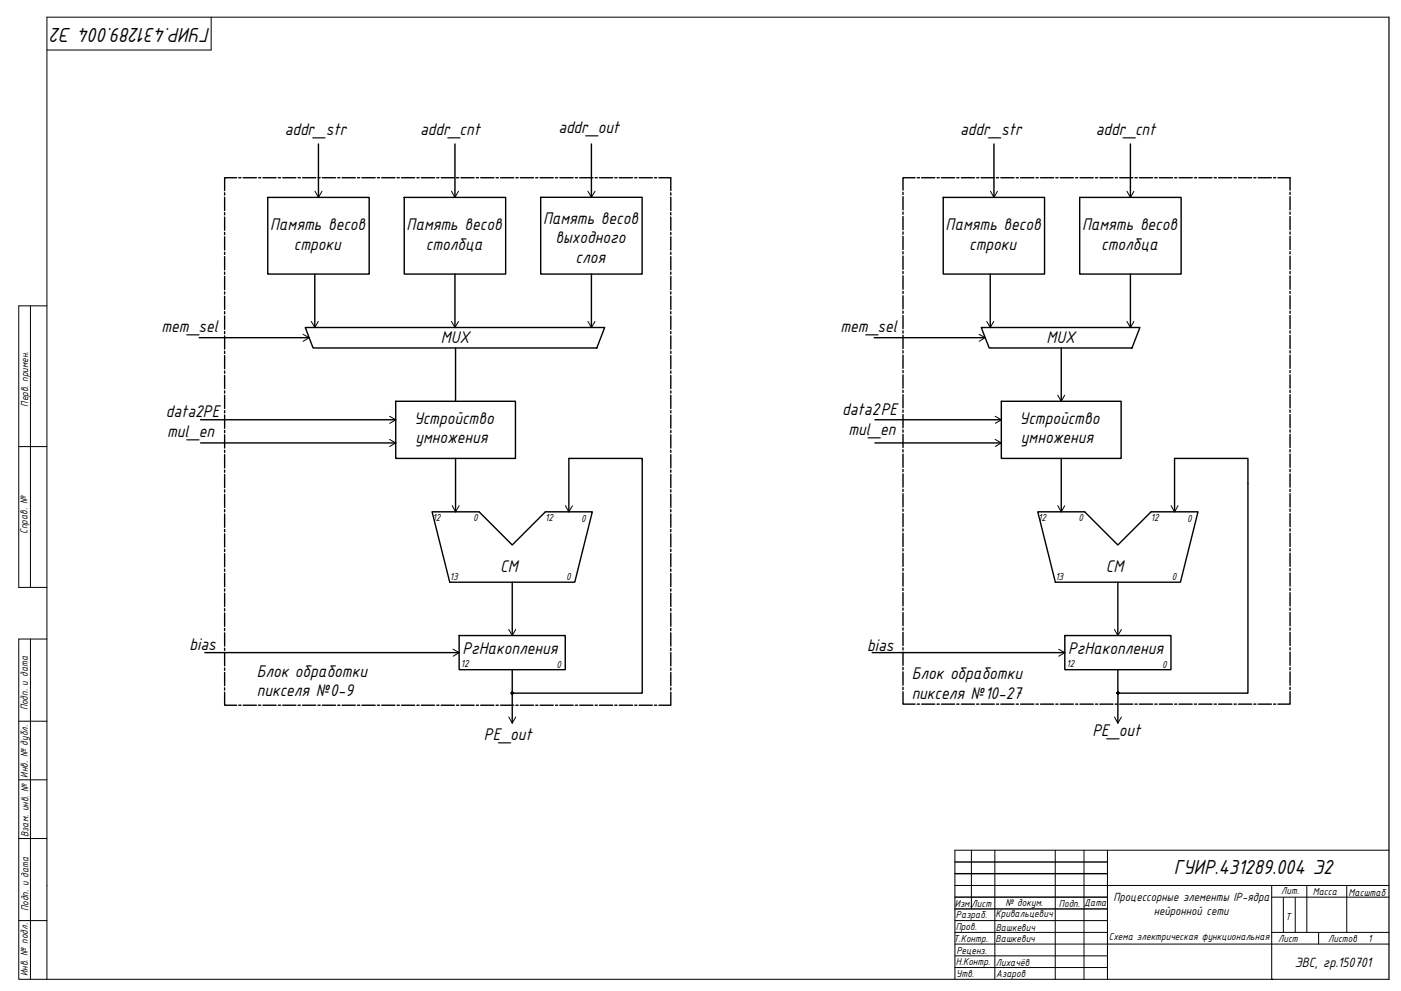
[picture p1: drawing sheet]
<svg xmlns="http://www.w3.org/2000/svg" width="594mm" height="420mm" viewBox="0 0 594 420" stroke-linecap="round" stroke-linejoin="round" font-family="sans-serif">
<g fill="none" stroke="#000" stroke-width=".42">
<path d="M89.5 7.3v13.9h-69.6M589 7.3h-569.1v407.9M12.9 129.7v119.3M19.9 129.7h-11.9v119.3h11.9M8 189.4h11.9M12.9 270.9v144.3M19.9 270.9h-11.9v144.3h581M8 305.8h11.9M8 330.6h11.9M8 355.5h11.9M404.9 375.4h184.1M411.9 360.5v24.9"/>
<path d="M421.9 360.5v54.7M447.5 360.5v54.7M459.7 360.5v54.7M469.6 360.5v54.7M539.2 375.4v39.8M554.1 375.4v19.9M571.1 375.4v19.9M589 360.5h-184.1v54.7M8 390.3h11.9M539.2 380.4h49.8M539.2 395.3h49.8M559.1 395.3v5"/>
<path d="M469.6 400.3h119.4"/>
</g>
<path d="M589 7.3v407.9" fill="none" stroke="#000" stroke-width=".51"/>
<path d="M404.9 395.3h64.7M404.9 390.3h64.7M544.2 380.6v14.7M549.2 380.6v14.7M404.9 400.3h64.7M404.9 410.2h64.7M404.9 405.3h64.7" fill="none" stroke="#000" stroke-width=".42"/>
<!-- layer: 0 -->
<circle cx="539.2" cy="415.2" r=".3" fill="#000"/>
<g fill="none" stroke="#000" stroke-width=".59">
<path d="M100.3 75.4h-5.1v5.4M101.3 75.4h.9M103.1 75.4h5.6M109.6 75.4h1M111.5 75.4h5.6M118 75.4h1M119.9 75.4h5.6M126.4 75.4h.9M128.3 75.4h5.6M134.8 75.4h1M135 61v22.7M136.7 75.4h5.6"/>
<path d="M143.2 75.4h.9M145.1 75.4h5.6M151.6 75.4h.9M153.5 75.4h5.6M160 75.4h1M161.9 75.4h5.6M168.4 75.4h.9M170.3 75.4h5.6M176.8 75.4h.9M178.6 75.4h5.7M185.2 75.4h.9M187.1 75.4h5.6"/>
<path d="M192.9 61v22.7M193.6 75.4h.9M195.5 75.4h5.5M202 75.4h.9M203.8 75.4h5.6M210.4 75.4h.9M212.3 75.4h5.5M218.8 75.4h.9M220.6 75.4h5.6M227.2 75.4h.9M229 75.4h5.6M235.5 75.4h1"/>
<path d="M237.4 75.4h5.6M244 75.4h.9M245.8 75.4h5.6M250.8 61v22.7M252.3 75.4h1M254.2 75.4h5.6M260.7 75.4h1M262.6 75.4h5.6M269.2 75.4h.9M271 75.4h5.6M277.5 75.4h1M279.4 75.4h5v5.4"/>
<path d="M388 75.4h-5.1v5.2M389 75.4h.9M390.8 75.4h5.6M397.3 75.4h1M399.2 75.4h5.6M405.7 75.4h1M407.6 75.4h5.6M414.1 75.4h1M416 75.4h5.6M421.5 61v22.7M422.5 75.4h1M424.4 75.4h5.6"/>
<path d="M430.9 75.4h.9M432.8 75.4h5.6M439.3 75.4h1M441.2 75.4h5.6M447.7 75.4h.9M449.6 75.4h5.6M456.1 75.4h.9M458 75.4h5.6M464.5 75.4h1M466.4 75.4h5.6M472.9 75.4h.9M474.8 75.4h5.6"/>
<path d="M479.3 61v22.7M481.3 75.4h.9M483.2 75.4h5.5M489.7 75.4h.9M491.6 75.4h5.6M498.1 75.4h.9M500 75.4h5.5M506.5 75.4h.9M508.3 75.4h5.6M514.9 75.4h.9M516.7 75.4h5.7M523.3 75.4h.9"/>
<path d="M525.1 75.4h5.6M531.7 75.4h.9M533.5 75.4h5.6M540 75.4h1M541.9 75.4h5.1v5.2M95.2 81.7v1M95.2 83.7v5.5M95.2 90.2v.9M95.2 92v5.6M95.2 98.6v.9M113.5 83.7h43v32.5h-43zM171.4 83.7h43v32.5h-43z"/>
<path d="M229.3 83.7h43v32.5h-43zM284.4 81.7v1M284.4 83.7v5.5M284.4 90.2v.9M284.4 92v5.6M284.4 98.6v.9M382.9 81.5v1M382.9 83.4v5.6M382.9 89.9v.9M382.9 91.8v5.6M382.9 98.3v1M400 83.7h42.9v32.5h-42.9z"/>
<path d="M457.8 83.7h43v32.5h-43zM547 81.5v1M547 83.4v5.6M547 89.9v.9M547 91.8v5.6M547 98.3v1M95.2 100.4v5.6M95.2 106.9v1M95.2 108.8v5.6M95.2 115.4v.9M95.2 117.2v5.6M133.5 116.2v22.7"/>
<path d="M192.9 116.2v22.7M250.8 116.2v22.7M284.4 100.4v5.6M284.4 106.9v1M284.4 108.8v5.6M284.4 115.4v.9M284.4 117.2v5.6M382.9 100.2v5.6M382.9 106.7v1M382.9 108.6v5.6M382.9 115.1v.9M382.9 117v5.6"/>
<path d="M419.9 116.2v22.7M479.3 116.2v22.7M547 100.2v5.6M547 106.7v1M547 108.6v5.6M547 115.1v.9M547 117v5.6M95.2 123.7v1M95.2 125.6v5.6M95.2 132.1v1M95.2 134v5.6M129.5 138.9h126.9l-3.3 8.6h-120.3z"/>
<path d="M284.4 123.7v1M284.4 125.6v5.6M284.4 132.1v1M284.4 134v5.6M382.9 123.5v1M382.9 125.4v5.6M382.9 131.9v.9M382.9 133.8v5.6M416.1 138.9h67.3l-3.4 8.6h-60.6zM547 123.5v1M547 125.4v5.6M547 131.9v.9"/>
<path d="M547 133.8v5.6M84.5 143.2h46.6M95.2 140.5v1M95.2 142.4v5.6M95.2 148.9v1M95.2 150.8v5.6M95.2 157.3v.9M95.2 159.2v5.6M193.2 147.5v22.6M284.4 140.5v1M284.4 142.4v5.6M284.4 148.9v1"/>
<path d="M284.4 150.8v5.6M284.4 157.3v.9M284.4 159.2v5.6M370.7 143.2h47M382.9 140.3v.9M382.9 142.2v5.6M382.9 148.7v.9M382.9 150.6v5.6M382.9 157.1v.9M382.9 159v5.5M450 147.5v22.6M547 140.3v.9"/>
<path d="M547 142.2v5.6M547 148.7v.9M547 150.6v5.6M547 157.1v.9M547 159v5.5M85 178h82.8M95.2 165.7v1M95.2 167.6v5.6M95.2 174.1v.9M95.2 176v5.6M167.8 170.1h50.8v24.3h-50.8zM284.4 165.7v1"/>
<path d="M284.4 167.6v5.6M284.4 174.1v.9M284.4 176v5.6M371 178h53.6M382.9 165.5v.9M382.9 167.3v5.6M382.9 173.9v.9M382.9 175.8v5.6M424.6 170.1h50.8v24.3h-50.8zM547 165.5v.9M547 167.3v5.6M547 173.9v.9"/>
<path d="M547 175.8v5.6M85 187.8h82.8M95.2 182.5v.9M95.2 184.4v5.5M95.2 190.9v.9M95.2 192.7v5.7M95.2 199.3v.9M193.2 194.4v22.6M284.4 182.5v.9M284.4 184.4v5.5M284.4 190.9v.9M284.4 192.7v5.7"/>
<path d="M284.4 199.3v.9M371 187.8h53.6M382.9 182.3v.9M382.9 184.2v5.5M382.9 190.7v.9M382.9 192.5v5.6M382.9 199.1v.9M450 194.4v22.6M547 182.3v.9M547 184.2v5.5M547 190.7v.9M547 192.5v5.6"/>
<path d="M547 199.1v.9M95.2 201.2v5.6M95.2 207.7v.9M95.2 209.6v5.5M95.2 216.1v.9M95.2 217.9v5.7M183.2 217h20l14 14.1 14.1-14.1h19.9l-7.5 29.8h-53zM241.2 217v-22.6h31.1v99.5h-55.1v-10M284.4 201.2v5.6M284.4 207.7v.9M284.4 209.6v5.5M284.4 216.1v.9"/>
<path d="M284.4 217.9v5.7M382.9 200.9v5.6M382.9 207.5v.9M382.9 209.3v5.6M382.9 215.9v.9M382.9 217.7v5.6M440.1 217h19.9l14 14.1 14.1-14.1h19.9l-7.5 29.8h-53zM498.1 217v-22.6h31.1v99.5h-55.2v-10M547 200.9v5.6M547 207.5v.9M547 209.3v5.6M547 215.9v.9"/>
<path d="M547 217.7v5.6M95.2 224.5v.9M95.2 226.4v5.5M95.2 232.9v.9M95.2 234.7v5.6M284.4 224.5v.9M284.4 226.4v5.5M284.4 232.9v.9M284.4 234.7v5.6M382.9 224.2v1M382.9 226.1v5.6M382.9 232.7v.9"/>
<path d="M382.9 234.5v5.6M547 224.2v1M547 226.1v5.6M547 232.7v.9M547 234.5v5.6M95.2 241.3v.9M95.2 243.1v5.6M95.2 249.7v.9M95.2 251.5v5.6M95.2 258.1v.9M95.2 259.9v5.6M217.2 246.8v22.7"/>
<path d="M284.4 241.3v.9M284.4 243.1v5.6M284.4 249.7v.9M284.4 251.5v5.6M284.4 258.1v.9M284.4 259.9v5.6M382.9 241v1M382.9 242.9v5.6M382.9 249.4v1M382.9 251.3v5.6M382.9 257.8v.9M382.9 259.7v5.6"/>
<path d="M474 246.8v22.7M547 241v1M547 242.9v5.6M547 249.4v1M547 251.3v5.6M547 257.8v.9M547 259.7v5.6M86.9 276.7h107.8M95.2 266.4v1M95.2 268.3v5.6M95.2 274.8v1M95.2 276.7v5.6"/>
<path d="M194.7 269.5h45v14.4h-45zM284.4 266.4v1M284.4 268.3v5.6M284.4 274.8v1M284.4 276.7v5.6M369.8 276.7h81.7M382.9 266.2v1M382.9 268.1v5.6M382.9 274.6v.9M382.9 276.5v5.6M451.5 269.5h45v14.4h-45zM547 266.2v1"/>
<path d="M547 268.1v5.6M547 274.6v.9M547 276.5v5.6M95.2 293.5v5.5h5.1M95.2 283.3v.9M95.2 285.1v5.6M95.2 291.6v1M101.3 299h.9M103.1 299h5.6M109.6 299h1M111.5 299h5.6M118 299h1"/>
<path d="M119.9 299h5.6M126.4 299h.9M128.3 299h5.6M134.8 299h1M136.7 299h5.6M143.2 299h.9M145.1 299h5.6M151.6 299h.9M153.5 299h5.6M160 299h1M161.9 299h5.6M168.4 299h.9"/>
<path d="M170.3 299h5.6M176.8 299h.9M178.6 299h5.7M185.2 299h.9M187.1 299h5.6M193.6 299h.9M195.5 299h5.5M202 299h.9M203.8 299h5.6M210.4 299h.9M212.3 299h5.5M217.2 294.2v12.4"/>
<path d="M218.8 299h.9M220.6 299h5.6M227.2 299h.9M229 299h5.6M235.5 299h1M237.4 299h5.6M244 299h.9M245.8 299h5.6M252.3 299h1M254.2 299h5.6M260.7 299h1M262.6 299h5.6"/>
<path d="M269.2 299h.9M271 299h5.6M277.5 299h1M284.4 293.5v5.5h-5M284.4 283.3v.9M284.4 285.1v5.6M284.4 291.6v1M382.9 293.3v5.2h5.1M382.9 283v.9M382.9 284.9v5.6M382.9 291.4v1M389 298.5h.9"/>
<path d="M390.8 298.5h5.6M397.3 298.5h1M399.2 298.5h5.6M405.7 298.5h1M407.6 298.5h5.6M414.1 298.5h1M416 298.5h5.6M422.5 298.5h1M424.4 298.5h5.6M430.9 298.5h.9M432.8 298.5h5.6M439.3 298.5h1"/>
<path d="M441.2 298.5h5.6M447.7 298.5h.9M449.6 298.5h5.6M456.1 298.5h.9M458 298.5h5.6M464.5 298.5h1M466.4 298.5h5.6M472.9 298.5h.9M474 294.2v12.4M474.8 298.5h5.6M481.3 298.5h.9M483.2 298.5h5.5"/>
<path d="M489.7 298.5h.9M491.6 298.5h5.6M498.1 298.5h.9M500 298.5h5.5M506.5 298.5h.9M508.3 298.5h5.6M514.9 298.5h.9M516.7 298.5h5.7M523.3 298.5h.9M525.1 298.5h5.6M531.7 298.5h.9M533.5 298.5h5.6"/>
<path d="M540 298.5h1M547 293.3v5.2h-5.1M547 283v.9M547 284.9v5.6M547 291.4v1M404.9 370.4h64.7M404.9 365.5h64.7M404.9 385.4h64.7M404.9 380.4h64.7"/>
<circle cx="217.2" cy="293.8" r=".36"/>
<circle cx="474.1" cy="293.8" r=".36"/>
</g>
<g fill="#000" stroke="#000" stroke-width=".42">
<path d="M217 294.2h.4zM217.1 293.5h.3zM217.1 293.5h.2zM473.8 294.1h.5z"/>
<path d="M217.1 293.5h.3zM217.1 293.5h.3zM217 293.5h.4z"/>
<path d="M217.1 294.2h.2zM217.1 294.2h.3z"/>
<path d="M217.1 294.2h.2zM217.1 294.2h.2z"/>
<path d="M217 293.5h.4zM217 293.5h.4z"/>
<path d="M217 293.5l.5 .1zM217 293.5l.5 .1z"/>
<path d="M217 294.1h.4zM217 294.1l.4 .1zM217 294.2h.4z"/>
<path d="M217 293.6h.5zM217 293.6h.5z"/>
<path d="M217 293.6h.5zM216.9 293.6h.6z"/>
<path d="M217 294.1h.5zM217 294.1h.5z"/>
<path d="M217 294.1h.5zM217 294.1h.4z"/>
<path d="M216.9 293.6l.6 .1zM216.9 293.6l.6 .1z"/>
<path d="M216.9 293.7h.7zM216.9 293.7h.7zM216.9 293.7h.7zM216.9 293.7h.7z"/>
<path d="M216.9 294l.6 .1zM216.9 294l.6 .1z"/>
<path d="M216.9 294.1h.6zM216.9 294.1h.6z"/>
<path d="M216.9 293.7l.7 .1zM216.9 293.7l.7 .1z"/>
<path d="M216.9 293.8h.7zM216.9 293.8h.7z"/>
<path d="M216.9 293.8h.7zM216.9 293.8h.7z"/>
<path d="M216.9 293.9h.7zM216.9 293.9h.7z"/>
<path d="M216.9 293.9l.7 .1zM216.9 293.9l.7 .1z"/>
<path d="M216.9 294h.7zM216.9 294h.7zM216.9 294h.7zM216.9 294h.7z"/>
<path d="M216.9 294h.7zM216.9 294h.6z"/>
<path d="M216.9 293.8h.7zM216.9 293.8h.7z"/>
<path d="M216.9 293.8h.7zM216.9 293.8l.7 .1z"/>
<path d="M473.9 293.5h.3zM473.9 293.5h.3z"/>
<path d="M473.9 294.2h.2zM473.9 294.2h.2z"/>
<path d="M473.9 293.5h.3zM473.8 293.5h.4z"/>
<path d="M473.9 294.2h.3zM473.9 294.2h.2z"/>
<path d="M473.8 294.2h.4zM473.8 294.2h.4z"/>
<path d="M473.8 293.5h.5zM473.8 293.5h.5z"/>
<path d="M473.8 293.5l.5 .1zM473.8 293.5l.5 .1z"/>
<path d="M473.8 293.6h.5zM473.8 293.6h.5zM473.8 293.6h.5zM473.8 293.6h.5z"/>
<path d="M473.8 294.1h.5zM473.8 294.1l.4 .1z"/>
<path d="M473.8 293.6l.5 .1zM473.8 293.6l.5 .1z"/>
<path d="M473.8 294.1h.5zM473.8 294.1h.5zM473.8 294.1h.5z"/>
<path d="M473.7 293.7h.6zM473.7 293.7h.6zM473.7 293.7h.6zM473.7 293.7h.6z"/>
<path d="M473.7 293.7l.7 .1zM473.7 293.7l.7 .1z"/>
<path d="M473.7 294h.6zM473.7 294h.6z"/>
<path d="M473.7 294h.6zM473.7 294l.6 .1zM473.8 294.1h.5zM473.8 294.1h.5z"/>
<path d="M473.7 293.8h.7zM473.7 293.8h.7z"/>
<path d="M473.7 293.8h.7zM473.7 293.8h.7zM473.7 293.8h.7zM473.7 293.8h.7z"/>
<path d="M473.7 293.8l.7 .1zM473.7 293.8l.7 .1z"/>
<path d="M473.7 293.9h.7zM473.7 293.9h.7z"/>
<path d="M473.7 293.9l.7 .1zM473.7 293.9l.7 .1z"/>
<path d="M473.7 294h.7zM473.7 294h.6zM473.7 294h.6zM473.7 294h.6z"/>
</g>
<g fill="none" stroke="#000" stroke-width=".42">
<path d="M133.6 81.1l1.4 2.6 1.5-2.6M191.4 81.1l1.5 2.6 1.5-2.6M249.3 81.1l1.5 2.6 1.5-2.6M420 81.1l1.5 2.6 1.5-2.6M477.9 81.1l1.4 2.6 1.5-2.6M132 136.3l1.5 2.6 1.5-2.6M191.4 136.3l1.5 2.6 1.5-2.6M249.3 136.3l1.5 2.6 1.5-2.6M418.4 136.3l1.5 2.6 1.5-2.6M477.9 136.3l1.4 2.6 1.5-2.6M128.5 141.7l2.6 1.5-2.6 1.5M415.2 141.7l2.5 1.5-2.5 1.5"/>
<path d="M165.2 176.5l2.6 1.5-2.6 1.5M422 176.5l2.6 1.5-2.5 1.5M448.5 167.6l1.5 2.5 1.5-2.5M165.2 186.3l2.6 1.5-2.6 1.5M422 186.3l2.6 1.5-2.5 1.5M191.7 214.4l1.5 2.6 1.5-2.6M239.7 214.4l1.5 2.6 1.5-2.6M448.5 214.4l1.5 2.6 1.5-2.6M496.6 214.4l1.5 2.6 1.4-2.6M192.1 275.3l2.6 1.4-2.5 1.5M215.7 266.9l1.5 2.6 1.5-2.6M448.9 275.3l2.6 1.4-2.6 1.5"/>
<path d="M472.6 266.9l1.4 2.6 1.5-2.6M215.7 304l1.5 2.6 1.5-2.6M472.6 304l1.4 2.6 1.5-2.6"/>
</g>
<g font-size="9.3">
<text x="89.2" y="12" transform="rotate(-180 89.2 12)">ГУИР.431289.004 Э2</text>
<text x="497.8" y="370.7">ГУИР.431289.004 Э2</text>
</g>
<g font-size="7.7">
<text x="120.7" y="57.4">addr_str</text>
<text x="178.2" y="57.1">addr_cnt</text>
<text x="236.8" y="56.6">addr_out</text>
<text x="407.2" y="57.4">addr_str</text>
<text x="464.7" y="57.1">addr_cnt</text>
<text x="230.3" y="94.9">Память весов</text>
<text x="114.6" y="97.7">Память весов</text>
<text x="172.4" y="97.7">Память весов</text>
<text x="401" y="97.7">Память весов</text>
<text x="458.9" y="97.7">Память весов</text>
<text x="124.6" y="106">строки</text>
<text x="180.6" y="106">столбца</text>
<text x="235.5" y="103.2">выходного</text>
<text x="411" y="106">строки</text>
<text x="467" y="106">столбца</text>
<text x="244.1" y="111.5">слоя</text>
<text x="68.5" y="140.6">mem_sel</text>
<text x="356.4" y="140.6">mem_sel</text>
<text x="186.9" y="145.4">MUX</text>
<text x="443.8" y="145.4">MUX</text>
<text x="70.3" y="176.7">data2PE</text>
<text x="175.6" y="179.6">Устройство</text>
<text x="357.1" y="175.8">data2PE</text>
<text x="432.4" y="179.6">Устройство</text>
<text x="70.9" y="185.2">mul_en</text>
<text x="359.7" y="184.3">mul_en</text>
<text x="176.1" y="187.9">умножения</text>
<text x="432.9" y="187.9">умножения</text>
<text x="212.1" y="242.6">СМ</text>
<text x="469" y="242.6">СМ</text>
<text x="80.4" y="275.8">bias</text>
<text x="367.7" y="276">bias</text>
<text x="196.1" y="277.2">РгНакопления</text>
<text x="452.9" y="277.2">РгНакопления</text>
<text x="108.9" y="287">Блок обработки</text>
<text x="386.6" y="288">Блок обработки</text>
<text x="108.9" y="295.3">пикселя №0-9</text>
<text x="386.6" y="296.3">пикселя №10-27</text>
<text x="463.3" y="312">PE_out</text>
<text x="205.2" y="313.9">PE_out</text>
</g>
<text font-size="6.2" x="549.1" y="410">ЭВС, гр.150701</text>
<g font-size="5.4">
<text x="472.1" y="382.1">Процессорные элементы IP-ядра</text>
<text x="489.2" y="387.9">нейронной сети</text>
</g>
<g font-size="4.6">
<text x="11.9" y="172.4" transform="rotate(-90 11.9 172.4)">Перв. примен.</text>
<text x="183.4" y="221">12</text>
<text x="200.6" y="220.9">0</text>
<text x="231.1" y="220.7">12</text>
<text x="246.5" y="221.2">0</text>
<text x="440.3" y="221">12</text>
<text x="457.4" y="220.9">0</text>
<text x="488" y="220.7">12</text>
<text x="503.3" y="221.2">0</text>
<text x="11.7" y="226.3" transform="rotate(-90 11.7 226.3)">Справ. №</text>
<text x="190.7" y="245.9">13</text>
<text x="240.1" y="245.9">0</text>
<text x="447.5" y="245.9">13</text>
<text x="497" y="245.9">0</text>
<text x="195.4" y="282.9">12</text>
<text x="236" y="283.1">0</text>
<text x="452.2" y="282.9">12</text>
<text x="492.8" y="283.1">0</text>
<text x="11.8" y="301.2" transform="rotate(-90 11.8 301.2)">Подп. и дата</text>
<text x="11.9" y="329.7" transform="rotate(-90 11.9 329.7)">Инв. № дубл.</text>
<text x="12.1" y="355" transform="rotate(-90 12.1 355)">Взам. инв. №</text>
<text x="543.3" y="379.2">Лит.</text>
<text x="556.7" y="379.6">Масса</text>
<text x="571.9" y="379.8">Масштаб</text>
<text x="12" y="386.2" transform="rotate(-90 12 386.2)">Подп. и дата</text>
<text x="404.9" y="384.6">Изм.</text>
<text x="405.3" y="389.1">Разраб.</text>
<text x="412" y="384.6">Лист</text>
<text x="422.2" y="389">Кривальцевич</text>
<text x="426.4" y="384.3">№ докум.</text>
<text x="449" y="384.4">Подп.</text>
<text x="459.7" y="384.2">Дата</text>
<text x="545.1" y="389.9">Т</text>
<text x="405.3" y="394.2">Пров.</text>
<text x="422.2" y="394.6">Вашкевич</text>
<text x="404.4" y="399.4">Т.Контр.</text>
<text x="422.1" y="399.6">Вашкевич</text>
<text x="470.2" y="398.4">Схема электрическая функциональная</text>
<text x="542" y="399.4">Лист</text>
<text x="563.2" y="399.4">Листов</text>
<text x="580.1" y="399.5">1</text>
<text x="405.6" y="404.5">Реценз.</text>
<text x="11.9" y="413.8" transform="rotate(-90 11.9 413.8)">Инв. № подл.</text>
<text x="405.3" y="409.1">Н.Контр.</text>
<text x="422.3" y="409.6">Лихачёв</text>
<text x="405.5" y="414.4">Утв.</text>
<text x="422.4" y="414.2">Азаров</text>
</g>
</svg>
